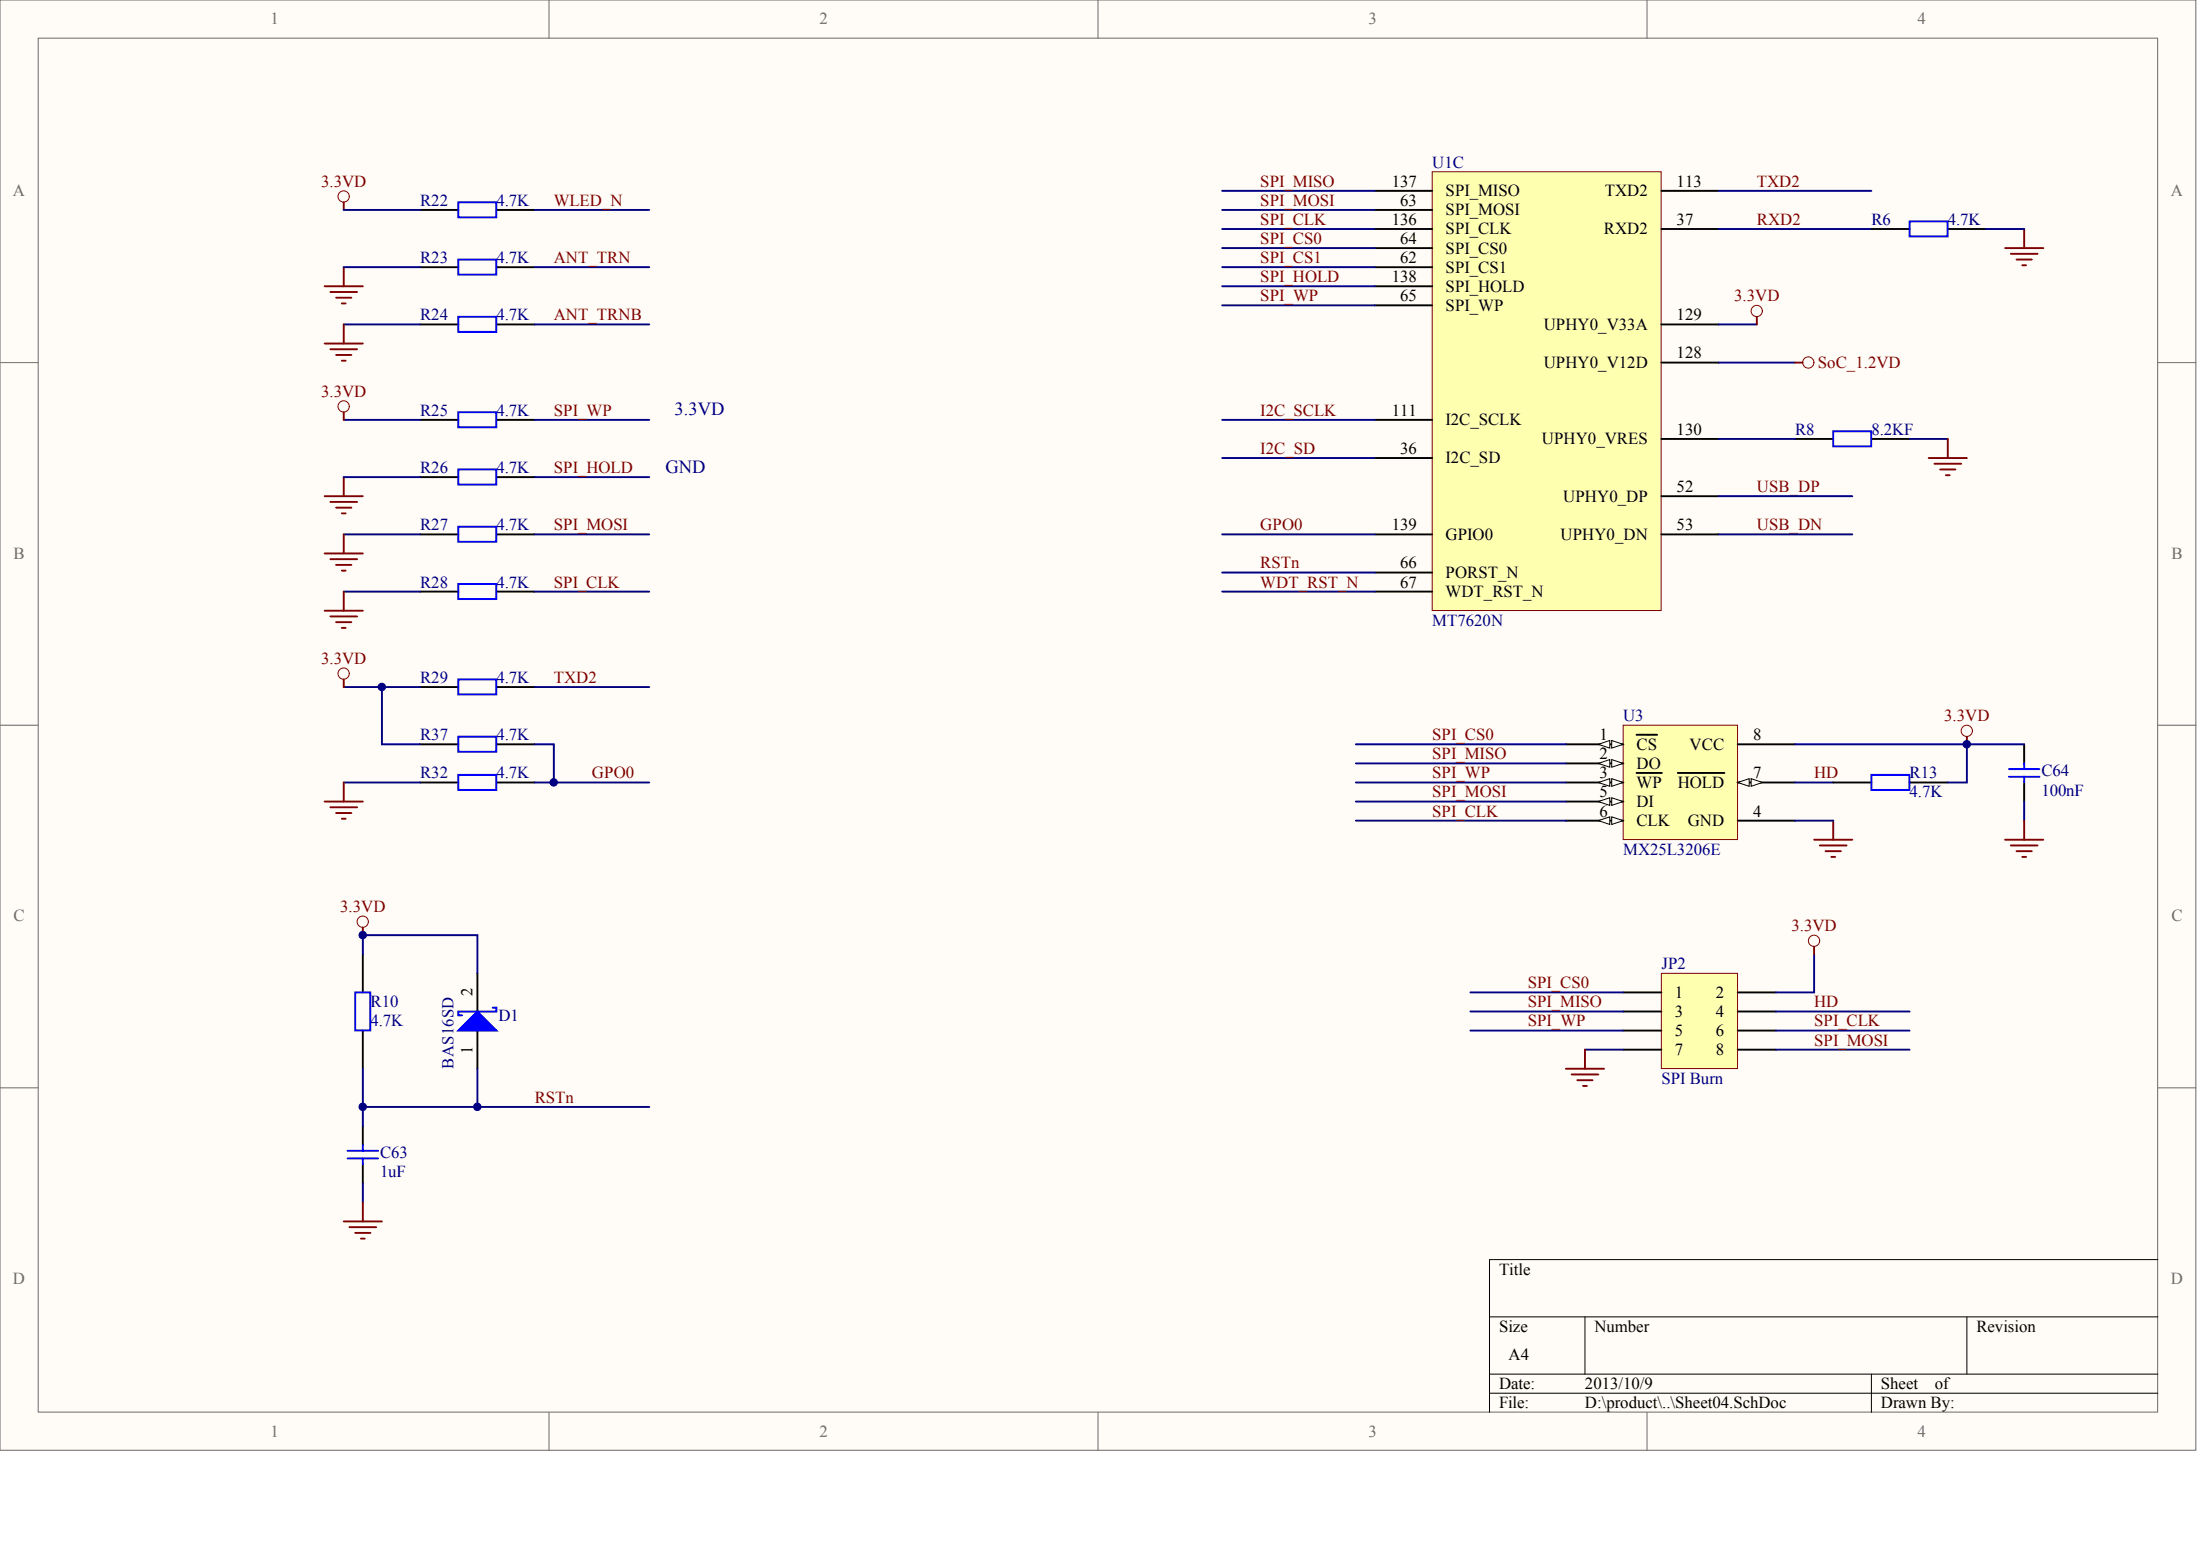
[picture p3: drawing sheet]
<svg xmlns="http://www.w3.org/2000/svg" width="840mm" height="594mm" viewBox="0 0 840 594" stroke-linecap="round" stroke-linejoin="round" font-family="sans-serif">
<g fill="#fffcf8" stroke="#696969" stroke-width=".38">
<path d="M0 0h838v553.4h-838z"/>
<path d="M14.6 14.6h808.8v524.2h-808.8z"/>
</g>
<path d="M209.5 0v14.6M419 0v14.6M628.6 0v14.6M0 138.4h14.6M823.5 138.4h14.6M0 276.7h14.6M823.5 276.7h14.6M0 415.1h14.6M823.5 415.1h14.6M209.5 538.9v14.5M419 538.9v14.5M628.6 538.9v14.5" fill="none" stroke="#696969" stroke-width=".38"/>
<path d="M823.5 480.6h-255.1v58.3M568.4 502.5h255.1M604.9 502.5v21.8M750.6 502.5v21.8M568.4 524.3h255.1M568.4 531.6h255.1M714.2 524.3v14.6" fill="none" stroke="#000" stroke-width=".38"/>
<path d="M546.6 65.5h87.4v167.4h-87.4z" fill="#ffffb0" stroke="#800000" stroke-width=".38"/>
<g fill="none" stroke="#000" stroke-width=".73">
<path d="M524.7 72.8h21.9M634 72.8h21.9M524.7 80.1h21.9M524.7 87.4h21.9M524.7 94.7h21.9M634 87.4h21.9M714.2 87.4h14.6M743.4 87.4h14.5M524.7 101.9h21.9M524.7 116.5h21.9M524.7 109.2h21.9M634 123.8h21.9"/>
<path d="M634 138.4h21.9M524.7 160.2h21.9M524.7 174.8h21.9M634 167.5h21.9M685.1 167.5h14.5M714.2 167.5h14.6M634 189.3h21.9M524.7 203.9h21.9M524.7 218.5h21.9M634 203.9h21.9M524.7 225.7h21.9"/>
</g>
<g fill="none" stroke="#000080" stroke-width=".73">
<path d="M466.4 72.8h58.3M655.9 72.8h58.3M466.4 80.1h58.3M466.4 87.4h58.3M466.4 94.7h58.3M655.9 87.4h58.3M757.9 87.4h14.6M466.4 101.9h58.3M466.4 109.2h58.3M466.4 116.5h58.3M655.9 123.8h14.6M655.9 138.4h29.2"/>
<path d="M466.4 160.2h58.3M466.4 174.8h58.3M655.9 167.5h29.2M728.8 167.5h14.6M655.9 189.3h51M466.4 203.9h58.3M466.4 218.5h58.3M655.9 203.9h51M466.4 225.7h58.3"/>
</g>
<path d="M728.8 84.5h14.5v5.7h-14.5zM699.6 164.6h14.5v5.7h-14.5z" fill="none" stroke="#00f" stroke-width=".73"/>
<path d="M765.2 94.7h14.6M767.4 96.8h10.2M769.6 99h5.8M772.5 87.4v7.3M771.8 101.2h1.4M670.5 120.9v2.9M685.1 138.4h2.9M736.1 174.8h14.5M738.3 176.9h10.2M740.4 179.1h5.9M743.4 167.5v7.3M742.6 181.3h1.5" fill="none" stroke="#800000" stroke-width=".73"/>
<g fill="none" stroke="#800000" stroke-width=".38">
<circle cx="670.4" cy="118.7" r="2.15"/>
<circle cx="690.1" cy="138.3" r="2.15"/>
</g>
<path d="M619.5 276.7h43.6v43.6h-43.6z" fill="#ffffb0" stroke="#800000" stroke-width=".38"/>
<path d="M597.6 284h21.9" fill="none" stroke="#000" stroke-width=".73"/>
<g fill="#fffcf8" stroke="#000" stroke-width=".38">
<path d="M615.1 282.5l4.4 1.5-4.4 1.5z"/>
<path d="M610 284l4.4-1.5v3z"/>
</g>
<path d="M597.6 291.3h21.9M624.6 280.4h7.8" fill="none" stroke="#000" stroke-width=".73"/>
<g fill="#fffcf8" stroke="#000" stroke-width=".38">
<path d="M615.1 289.8l4.4 1.5-4.4 1.4z"/>
<path d="M610 291.3l4.4-1.5v2.9z"/>
</g>
<path d="M597.6 298.6h21.9" fill="none" stroke="#000" stroke-width=".73"/>
<g fill="#fffcf8" stroke="#000" stroke-width=".38">
<path d="M615.1 297.1l4.4 1.5-4.4 1.4z"/>
<path d="M610 298.6l4.4-1.5v2.9z"/>
</g>
<path d="M624.6 294.9h9.7M597.6 305.8h21.9M663.2 313.1h21.9" fill="none" stroke="#000" stroke-width=".73"/>
<g fill="#fffcf8" stroke="#000" stroke-width=".38">
<path d="M615.1 304.4l4.4 1.4-4.4 1.5z"/>
<path d="M610 305.8l4.4-1.4v2.9z"/>
</g>
<path d="M597.6 313.1h21.9" fill="none" stroke="#000" stroke-width=".73"/>
<g fill="#fffcf8" stroke="#000" stroke-width=".38">
<path d="M615.1 311.7l4.4 1.4-4.4 1.5z"/>
<path d="M610 313.1l4.4-1.4v2.9z"/>
</g>
<path d="M663.2 298.6h21.9" fill="none" stroke="#000" stroke-width=".73"/>
<g fill="#fffcf8" stroke="#000" stroke-width=".38">
<path d="M663.2 298.6l4.4-1.5v2.9z"/>
<path d="M668.3 297.1l4.4 1.5-4.4 1.4z"/>
</g>
<path d="M640.3 294.9h17.8M663.2 284h21.9M699.6 298.6h14.6M728.8 298.6h14.6M772.5 284v7.3M772.5 298.6v7.2M138.5 364.1v14.6M182.2 371.4v14.5M138.5 393.2v14.6M182.2 393.2v14.6M138.5 429.6v7.3M138.5 444.2v7.3" fill="none" stroke="#000" stroke-width=".73"/>
<g fill="none" stroke="#000080" stroke-width=".73">
<path d="M517.4 284h80.2M517.4 291.3h80.2M517.4 298.6h80.2M685.1 284h65.5v14.6h-7.2M685.1 298.6h14.5M750.6 284h21.9M517.4 305.8h80.2M517.4 313.1h80.2M685.1 313.1h14.5M772.5 305.8v7.3M138.5 364.1v-7.3h43.7v14.6M138.5 407.8v21.8"/>
<path d="M182.2 407.8v14.6h-43.7M182.2 422.4h65.6M138.5 451.5v7.3"/>
</g>
<path d="M714.2 295.6h14.5v5.8h-14.5zM766.7 296.4h11.6M766.7 293.5h11.6M772.5 291.3v2.2M772.5 296.4v2.2M135.6 378.7h5.7v14.5h-5.7zM188 384.5h1.5v1.4h-14.6v1.5h1.5M132.6 439.1h11.7M138.5 436.9v2.2M132.6 442h11.7M138.5 442v2.2" fill="none" stroke="#00f" stroke-width=".73"/>
<g fill="none" stroke="#800000" stroke-width=".38">
<circle cx="750.6" cy="278.9" r="2.15"/>
<circle cx="138.4" cy="351.7" r="2.15"/>
</g>
<g fill="none" stroke="#800000" stroke-width=".73">
<path d="M750.6 281.1v2.9M699.6 313.1v7.3M772.5 313.1v7.3M692.3 320.4h14.6M694.5 322.6h10.2M696.7 324.8h5.8M698.9 327h1.5M765.2 320.4h14.6M767.4 322.6h10.2M769.6 324.8h5.8M771.8 327h1.4M138.5 353.9v2.9"/>
<path d="M138.5 458.8v7.2M131.2 466h14.6M133.4 468.2h10.2M135.6 470.4h5.8M137.7 472.6h1.5"/>
</g>
<path d="M174.9 393.2l7.3-7.3 7.3 7.3z" fill="#00f" stroke="#00f" stroke-width=".73"/>
<path d="M634 371.4h29.1v36.3h-29.1z" fill="#ffffb0" stroke="#800000" stroke-width=".38"/>
<g fill="none" stroke="#000" stroke-width=".73">
<path d="M160.3 80.1h14.6M189.5 80.1h14.6M160.3 101.9h14.6M189.5 101.9h14.6M160.3 123.8h14.6M189.5 123.8h14.6M160.3 160.2h14.6M189.5 160.2h14.6M160.3 182h14.6M189.5 182h14.6M160.3 203.9h14.6M189.5 203.9h14.6"/>
<path d="M160.3 225.7h14.6M189.5 225.7h14.6M160.3 262.1h14.6M189.5 262.1h14.6M160.3 298.6h14.6M160.3 284h14.6M189.5 298.6h14.6M189.5 284h14.6M619.5 378.7h14.5M663.2 378.7h14.6M619.5 385.9h14.5M619.5 393.2h14.5"/>
<path d="M663.2 385.9h14.6M663.2 393.2h14.6M619.5 400.5h14.5M663.2 400.5h14.6"/>
</g>
<g fill="none" stroke="#000080" stroke-width=".73">
<path d="M131.2 80.1h29.1M204.1 80.1h43.7M131.2 101.9h29.1M204.1 101.9h43.7M131.2 123.8h29.1M204.1 123.8h43.7M131.2 160.2h29.1M204.1 160.2h43.7M131.2 182h29.1M204.1 182h43.7M131.2 203.9h29.1M204.1 203.9h43.7"/>
<path d="M131.2 225.7h29.1M204.1 225.7h43.7M131.2 262.1h29.1M145.8 262.1v21.9h14.5M204.1 262.1h43.7M131.2 298.6h29.1M204.1 284h7.2v14.6M204.1 298.6h43.7M561.2 378.7h58.3M692.3 364.1v14.6h-14.5M561.2 385.9h58.3M561.2 393.2h58.3"/>
<path d="M677.8 385.9h51M677.8 393.2h51M604.9 400.5h14.6M677.8 400.5h51"/>
</g>
<g fill="none" stroke="#800000" stroke-width=".73">
<path d="M131.2 77.2v2.9M123.9 109.2h14.6M126.1 111.4h10.2M128.3 113.6h5.8M130.5 115.8h1.4M131.2 101.9v7.3M123.9 131.1h14.6M126.1 133.3h10.2M128.3 135.4h5.8M130.5 137.6h1.4M131.2 123.8v7.3M131.2 157.3v2.9"/>
<path d="M123.9 189.3h14.6M126.1 191.5h10.2M128.3 193.7h5.8M130.5 195.9h1.4M131.2 182v7.3M123.9 211.2h14.6M126.1 213.4h10.2M128.3 215.5h5.8M130.5 217.7h1.4M131.2 203.9v7.3M123.9 233h14.6M126.1 235.2h10.2"/>
<path d="M128.3 237.4h5.8M130.5 239.6h1.4M131.2 225.7v7.3M131.2 259.2v2.9M131.2 298.6v7.2M123.9 305.8h14.6M126.1 308h10.2M128.3 310.2h5.8M130.5 312.4h1.4M692.3 361.2v2.9M597.6 407.8h14.6M599.8 410h10.2"/>
<path d="M602 412.2h5.8M604.2 414.3h1.4M604.9 400.5v7.3"/>
</g>
<g fill="none" stroke="#800000" stroke-width=".38">
<circle cx="131.1" cy="75" r="2.15"/>
<circle cx="131.1" cy="155.1" r="2.15"/>
<circle cx="131.1" cy="257" r="2.15"/>
<circle cx="692.3" cy="359" r="2.15"/>
</g>
<path d="M174.9 77.2h14.5v5.7h-14.5zM174.9 99h14.5v5.8h-14.5zM174.9 120.9h14.5v5.7h-14.5zM174.9 157.3h14.5v5.7h-14.5zM174.9 179.1h14.5v5.8h-14.5zM174.9 201h14.5v5.7h-14.5zM174.9 222.8h14.5v5.8h-14.5zM174.9 259.2h14.5v5.8h-14.5zM174.9 295.6h14.5v5.8h-14.5zM174.9 281.1h14.5v5.7h-14.5z" fill="none" stroke="#00f" stroke-width=".73"/>
<g fill="#000080" stroke="#000080" stroke-width=".38">
<circle cx="138.4" cy="422.3" r="1.42"/>
<circle cx="138.4" cy="356.8" r="1.42"/>
<circle cx="145.7" cy="262.1" r="1.42"/>
<circle cx="182.2" cy="422.3" r="1.42"/>
<circle cx="211.3" cy="298.5" r="1.42"/>
<circle cx="750.6" cy="284" r="1.42"/>
</g>
<g font-size="7.1" fill="#000080">
<text x="257.4" y="158.5">3.3VD</text>
<text x="254" y="180.3">GND</text>
</g>
<g font-size="6.4" fill="#696969">
<text x="103.2" y="9.3">1</text>
<text x="312.7" y="9.3">2</text>
<text x="522.2" y="9.3">3</text>
<text x="731.8" y="9.3">4</text>
<text x="5" y="74.9">A</text>
<text x="828.5" y="74.9">A</text>
<text x="5.2" y="213.2">B</text>
<text x="828.7" y="213.2">B</text>
<text x="5.2" y="351.6">C</text>
<text x="828.7" y="351.6">C</text>
<text x="5" y="490">D</text>
<text x="828.5" y="490">D</text>
<text x="103.2" y="548.2">1</text>
<text x="312.7" y="548.2">2</text>
<text x="522.2" y="548.2">3</text>
<text x="731.8" y="548.2">4</text>
</g>
<g font-size="6.4" fill="#000080">
<text x="546.6" y="64">U1C</text>
<text x="160.3" y="78.5">R22</text>
<text x="189.5" y="78.5">4.7K</text>
<text x="714.2" y="85.8">R6</text>
<text x="743.4" y="85.8">4.7K</text>
<text x="160.3" y="100.4">R23</text>
<text x="189.5" y="100.4">4.7K</text>
<text x="160.3" y="122.2">R24</text>
<text x="189.5" y="122.2">4.7K</text>
<text x="160.3" y="158.6">R25</text>
<text x="189.5" y="158.6">4.7K</text>
<text x="685.1" y="165.9">R8</text>
<text x="714.2" y="165.9">8.2KF</text>
<text x="160.3" y="180.5">R26</text>
<text x="189.5" y="180.5">4.7K</text>
<text x="160.3" y="202.3">R27</text>
<text x="189.5" y="202.3">4.7K</text>
<text x="160.3" y="224.2">R28</text>
<text x="189.5" y="224.2">4.7K</text>
<text x="546.6" y="238.7">MT7620N</text>
<text x="160.3" y="260.6">R29</text>
<text x="189.5" y="260.6">4.7K</text>
<text x="619.5" y="275.1">U3</text>
<text x="160.3" y="282.4">R37</text>
<text x="189.5" y="282.4">4.7K</text>
<text x="160.3" y="297">R32</text>
<text x="189.5" y="297">4.7K</text>
<text x="728.8" y="297">R13</text>
<text x="779.1" y="296.3">C64</text>
<text x="728.8" y="304.3">4.7K</text>
<text x="779.1" y="303.5">100nF</text>
<text x="619.5" y="326.1">MX25L3206E</text>
<text x="634" y="369.8">JP2</text>
<text x="141.4" y="384.4">R10</text>
<text x="190.2" y="389.5">D1</text>
<text x="141.4" y="391.7">4.7K</text>
<text x="634" y="413.5">SPI Burn</text>
<text x="145" y="441.9">C63</text>
<text x="145" y="449.2">1uF</text>
</g>
<g font-size="6.4" fill="#800000">
<text x="122.5" y="71.2">3.3VD</text>
<text x="481" y="71.2">SPI_MISO</text>
<text x="670.5" y="71.2">TXD2</text>
<text x="211.3" y="78.5">WLED_N</text>
<text x="481" y="78.5">SPI_MOSI</text>
<text x="481" y="85.8">SPI_CLK</text>
<text x="670.5" y="85.8">RXD2</text>
<text x="481" y="93.1">SPI_CS0</text>
<text x="211.3" y="100.4">ANT_TRN</text>
<text x="481" y="100.4">SPI_CS1</text>
<text x="481" y="107.7">SPI_HOLD</text>
<text x="481" y="114.9">SPI_WP</text>
<text x="661.8" y="114.9">3.3VD</text>
<text x="211.3" y="122.2">ANT_TRNB</text>
<text x="693.8" y="140.4">SoC_1.2VD</text>
<text x="122.5" y="151.3">3.3VD</text>
<text x="211.3" y="158.6">SPI_WP</text>
<text x="481" y="158.6">I2C_SCLK</text>
<text x="481" y="173.2">I2C_SD</text>
<text x="211.3" y="180.5">SPI_HOLD</text>
<text x="670.5" y="187.8">USB_DP</text>
<text x="211.3" y="202.3">SPI_MOSI</text>
<text x="481" y="202.3">GPO0</text>
<text x="670.5" y="202.3">USB_DN</text>
<text x="481" y="216.9">RSTn</text>
<text x="211.3" y="224.2">SPI_CLK</text>
<text x="481" y="224.2">WDT_RST_N</text>
<text x="122.5" y="253.3">3.3VD</text>
<text x="211.3" y="260.6">TXD2</text>
<text x="742" y="275.1">3.3VD</text>
<text x="546.6" y="282.4">SPI_CS0</text>
<text x="546.6" y="289.7">SPI_MISO</text>
<text x="225.9" y="297">GPO0</text>
<text x="546.6" y="297">SPI_WP</text>
<text x="692.3" y="297">HD</text>
<text x="546.6" y="304.3">SPI_MOSI</text>
<text x="546.6" y="311.5">SPI_CLK</text>
<text x="129.8" y="348">3.3VD</text>
<text x="683.7" y="355.2">3.3VD</text>
<text x="583" y="377.1">SPI_CS0</text>
<text x="583" y="384.4">SPI_MISO</text>
<text x="692.3" y="384.4">HD</text>
<text x="583" y="391.7">SPI_WP</text>
<text x="692.3" y="391.7">SPI_CLK</text>
<text x="692.3" y="398.9">SPI_MOSI</text>
<text x="204.1" y="420.8">RSTn</text>
</g>
<g font-size="6.4">
<text x="531.1" y="71.2">137</text>
<text x="639.9" y="71.2">113</text>
<text x="551.7" y="74.9">SPI_MISO</text>
<text x="612.5" y="74.9">TXD2</text>
<text x="534.3" y="78.5">63</text>
<text x="551.7" y="82.2">SPI_MOSI</text>
<text x="531.1" y="85.8">136</text>
<text x="551.7" y="89.4">SPI_CLK</text>
<text x="612.1" y="89.4">RXD2</text>
<text x="639.9" y="85.8">37</text>
<text x="534.3" y="93.1">64</text>
<text x="534.3" y="100.4">62</text>
<text x="551.7" y="96.7">SPI_CS0</text>
<text x="531.1" y="107.7">138</text>
<text x="551.7" y="104">SPI_CS1</text>
<text x="551.7" y="111.3">SPI_HOLD</text>
<text x="534.3" y="114.9">65</text>
<text x="551.7" y="118.6">SPI_WP</text>
<text x="589.1" y="125.9">UPHY0_V33A</text>
<text x="639.9" y="122.2">129</text>
<text x="639.9" y="136.8">128</text>
<text x="589.1" y="140.4">UPHY0_V12D</text>
<text x="531.1" y="158.6">111</text>
<text x="551.7" y="162.3">I2C_SCLK</text>
<text x="639.9" y="165.9">130</text>
<text x="534.3" y="173.2">36</text>
<text x="588.4" y="169.6">UPHY0_VRES</text>
<text x="551.7" y="176.8">I2C_SD</text>
<text x="596.6" y="191.4">UPHY0_DP</text>
<text x="639.9" y="187.8">52</text>
<text x="531.1" y="202.3">139</text>
<text x="639.9" y="202.3">53</text>
<text x="551.7" y="206">GPIO0</text>
<text x="595.6" y="206">UPHY0_DN</text>
<text x="534.3" y="216.9">66</text>
<text x="551.7" y="220.5">PORST_N</text>
<text x="534.3" y="224.2">67</text>
<text x="551.7" y="227.8">WDT_RST_N</text>
<text x="610.4" y="282.4">1</text>
<text x="624.6" y="286.1">CS</text>
<text x="644.8" y="286.1">VCC</text>
<text x="669" y="282.4">8</text>
<text x="610.4" y="289.7">2</text>
<text x="624.6" y="293.3">DO</text>
<text x="610.4" y="297">3</text>
<text x="669" y="297">7</text>
<text x="610.4" y="304.3">5</text>
<text x="624.6" y="300.6">WP</text>
<text x="640.3" y="300.6">HOLD</text>
<text x="610.4" y="311.5">6</text>
<text x="624.6" y="307.9">DI</text>
<text x="669" y="311.5">4</text>
<text x="624.6" y="315.2">CLK</text>
<text x="644.1" y="315.2">GND</text>
<text x="639.1" y="380.7">1</text>
<text x="654.9" y="380.7">2</text>
<text x="639.1" y="388">3</text>
<text x="654.9" y="388">4</text>
<text x="639.1" y="395.3">5</text>
<text x="654.9" y="395.3">6</text>
<text x="639.1" y="402.6">7</text>
<text x="654.9" y="402.6">8</text>
<text x="572.1" y="486.3">Title</text>
<text x="572.1" y="508.2">Size</text>
<text x="608.5" y="508.2">Number</text>
<text x="754.3" y="508.2">Revision</text>
<text x="575.7" y="519.1">A4</text>
<text x="572.1" y="530">Date:</text>
<text x="604.9" y="530">2013/10/9</text>
<text x="717.8" y="530">Sheet</text>
<text x="738.4" y="530">of</text>
<text x="572.1" y="537.3">File:</text>
<text x="604.9" y="537.3">D:\product\..\Sheet04.SchDoc</text>
<text x="717.8" y="537.3">Drawn By:</text>
</g>
<g font-size="6.3">
<text x="180.3" y="380.1" transform="rotate(-90 180.3 380.1)">2</text>
<text x="180.3" y="402.3" transform="rotate(-90 180.3 402.3)">1</text>
</g>
<text font-size="6.3" fill="#000080" x="173" y="407.8" transform="rotate(-90 173 407.8)">BAS16SD</text>
</svg>
